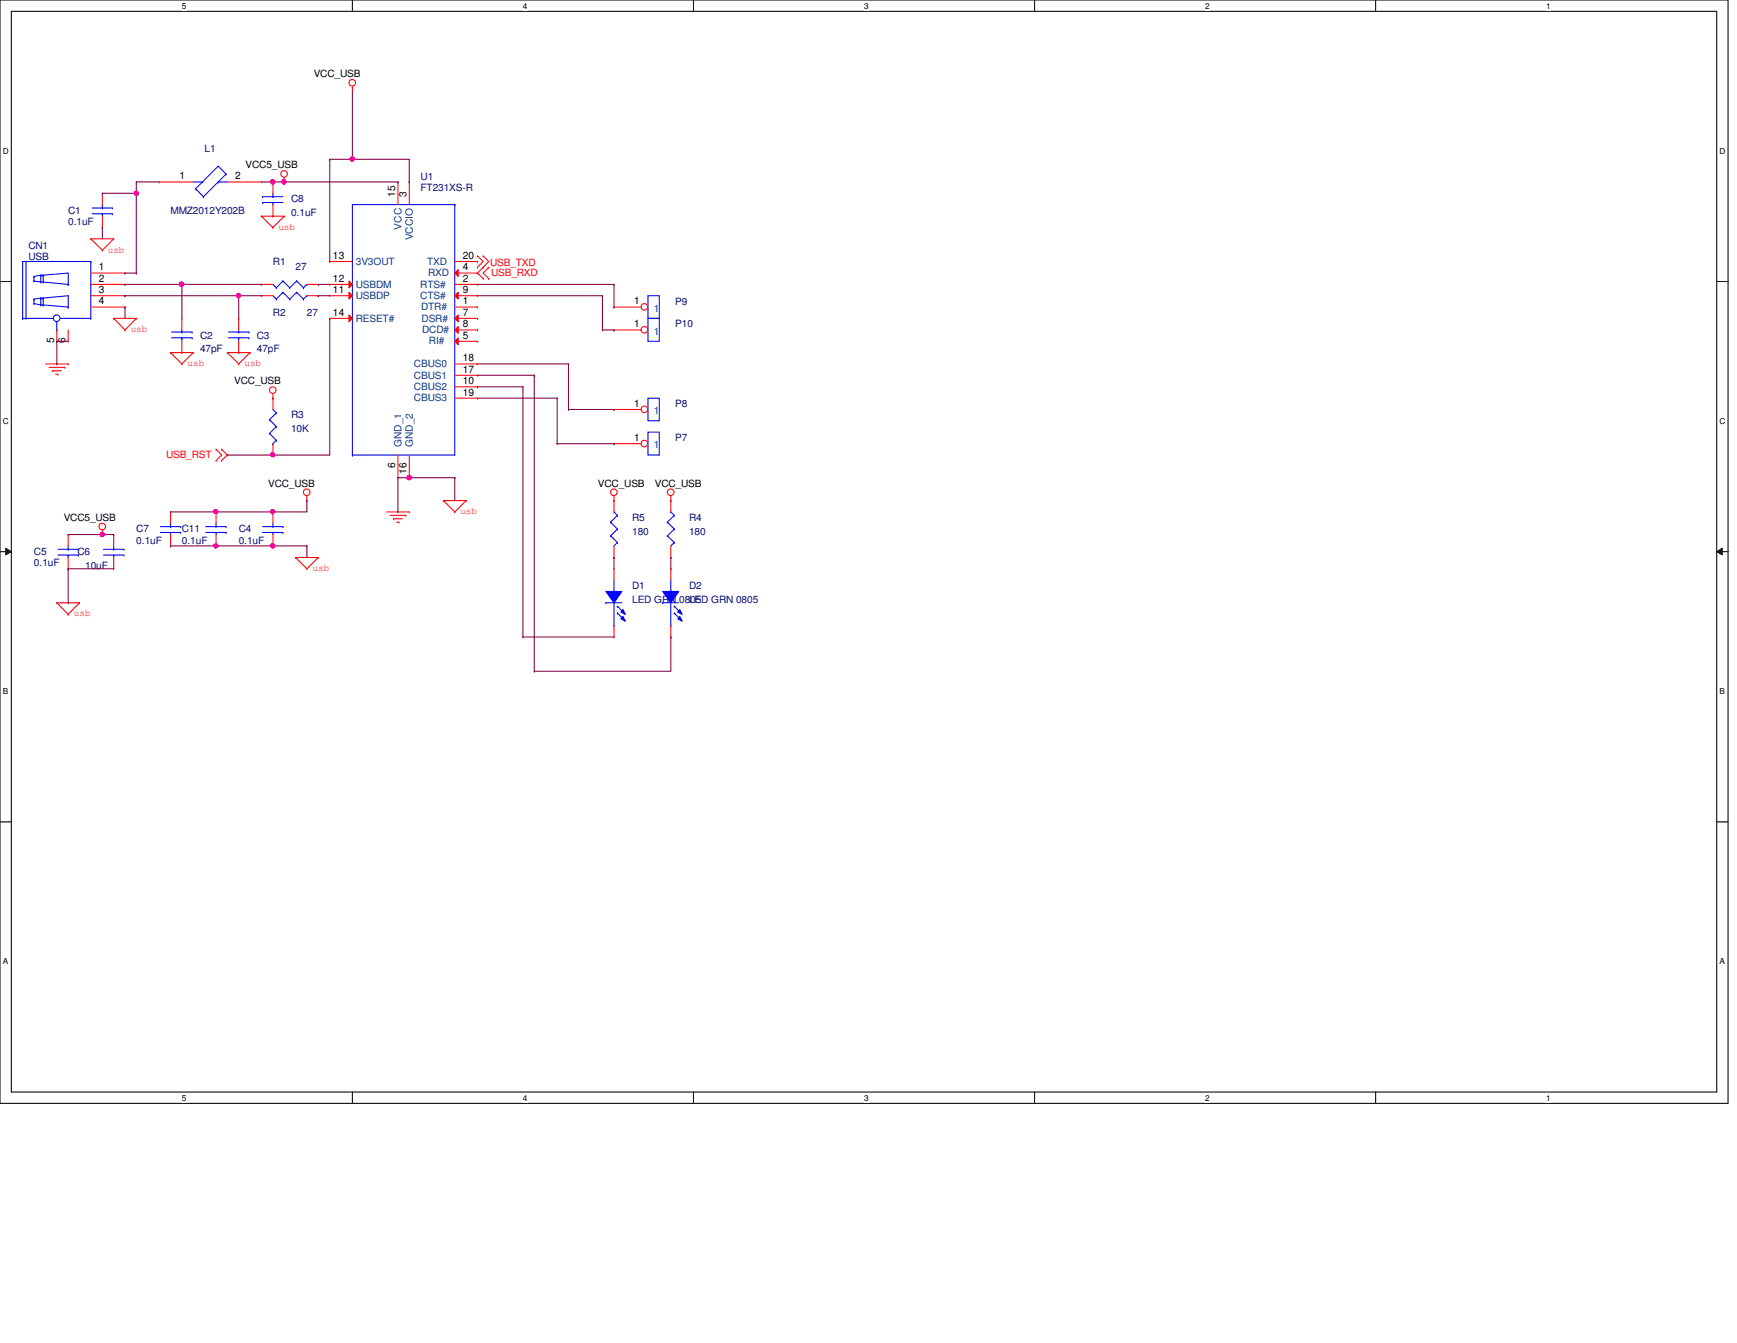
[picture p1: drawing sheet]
<svg xmlns="http://www.w3.org/2000/svg" width="279mm" height="216mm" viewBox="0 0 279 216" stroke-linecap="round" stroke-linejoin="round" font-family="sans-serif">
<path d="M0 0h278v177.4h-278zM1.8 1.8h274.3v173.8h-274.3z" fill="none" stroke="#000" stroke-width=".17"/>
<g fill="#fff">
<path d="M29.3 .2h.7v1.5h-.7z"/>
<path d="M29.3 175.8h.7v1.4h-.7z"/>
</g>
<path d="M56.7 0v1.8M56.7 175.6v1.8" fill="none" stroke="#000" stroke-width=".17"/>
<g fill="#fff">
<path d="M84.1 .2h.7v1.5h-.7z"/>
<path d="M84.1 175.8h.7v1.4h-.7z"/>
</g>
<path d="M111.5 0v1.8M111.5 175.6v1.8" fill="none" stroke="#000" stroke-width=".17"/>
<g fill="#fff">
<path d="M139 .2h.7v1.5h-.7z"/>
<path d="M139 175.8h.7v1.4h-.7z"/>
</g>
<path d="M166.4 0v1.8M166.4 175.6v1.8" fill="none" stroke="#000" stroke-width=".17"/>
<g fill="#fff">
<path d="M193.8 .2h.8v1.5h-.8z"/>
<path d="M193.8 175.8h.8v1.4h-.8z"/>
</g>
<path d="M221.3 0v1.8M221.3 175.6v1.8" fill="none" stroke="#000" stroke-width=".17"/>
<g fill="#fff">
<path d="M248.7 .2h.7v1.5h-.7z"/>
<path d="M248.7 175.8h.7v1.4h-.7z"/>
<path d="M.5 23.5h.9v1.5h-.9z"/>
<path d="M276.6 23.5h.9v1.5h-.9z"/>
<path d="M.5 67h.9v1.5h-.9z"/>
<path d="M276.6 67h.9v1.5h-.9z"/>
</g>
<path d="M0 45.3h1.8M276.1 45.3h1.9" fill="none" stroke="#000" stroke-width=".17"/>
<g fill="#fff">
<path d="M.5 110.4h.8v1.5h-.8z"/>
<path d="M276.6 110.4h.9v1.5h-.9z"/>
</g>
<path d="M0 88.7h1.8M276.1 88.7h1.9" fill="none" stroke="#000" stroke-width=".17"/>
<path d="M.9 88.1l.9 .6-.9 .5zM276.1 88.7l.9-.6v1.1z" fill="#000"/>
<path d="M.9 88.1l.9 .6-.9 .5zM276.1 88.7l.9-.6v1.1z" fill="none" stroke="#000" stroke-width=".16"/>
<g fill="#fff">
<path d="M.5 153.8h.8v1.5h-.8z"/>
<path d="M276.6 153.8h.9v1.5h-.9z"/>
</g>
<path d="M0 132.1h1.8M276.1 132.1h1.9" fill="none" stroke="#000" stroke-width=".17"/>
<g fill="none" stroke="#f00" stroke-width=".17">
<path d="M56.7 14.6h.1M56.7 13.9v.7M14.6 38.4h.1M14.6 38.4h3.7M14.6 38.4l1.9 1.8M18.3 38.4h.1M18.3 38.4l-1.8 1.8M42 34.8h.1M42 34.8h3.7M42 34.8l1.9 1.8M43.9 36.6h.1M45.7 29.3h.1"/>
<path d="M45.7 34.8h.1M45.7 28.5v.8M45.7 34.8l-1.8 1.8M7.3 58.5h3.7M7.9 59.1h2.5M8.4 59.6h.1M8.4 59.6h1.5M9.1 54.9h.1M9.1 53v1.9M10.4 59.1h.1M11 58.5h.1M11 54.9h.1"/>
<path d="M11 53v1.9M14.6 43.9h5.5M14.6 45.7h5.5M14.6 47.5h5.5M14.6 49.4h5.5M16.5 40.2h.1M18.3 51.2h.1M18.3 51.2h3.6M18.3 51.2l1.8 1.8M20.1 53h.1M20.1 43.9h.1M20.1 45.7h.1"/>
<path d="M20.1 47.5h.1M20.1 49.4h.1M21.9 51.2h.1M21.9 51.2l-1.8 1.8M27.4 56.7h.1M27.4 56.7h3.7M27.4 56.7l1.9 1.8M29.3 58.5h.1M31.1 56.7h.1M31.1 56.7l-1.8 1.8M36.6 56.7h.1M36.6 56.7h3.6"/>
<path d="M36.6 56.7l1.8 1.8M38.4 58.5h.1M40.2 56.7h.1M40.2 56.7l-1.8 1.8M76.8 41.1h.1M76.8 43h.1M76.8 41.1l.9 .9-.9 1M77.7 43h.1M77.7 44.8h.1M77.7 41.1h.1M77.7 43l-.9 .9 .9 .9M77.7 41.1l.9 .9-.9 1"/>
<path d="M78.6 44.8h.1M78.6 43h.1M78.6 43l-.9 .9 .9 .9M8.9 60.2h.4M9.3 60.2h.1M34.8 74h.1M34.8 72.2h.1M34.8 72.2l.8 1-.8 .8M35.6 72.2h.1M35.6 74h.1M35.6 72.2l1 1-1 .8M43.9 64h.1"/>
<path d="M43.9 73.2h.1M43.9 63.3v2.5M43.9 71.3v1.9M49.4 79.7v.8M98.8 79.7v.8M107.9 79.7v.8M9.1 96.9h.1M9.1 96.9h3.7M9.1 96.9l1.9 1.9M11 98.8h.1M11 91.4h.1M11 85.9h.1"/>
<path d="M11 85.9v1.9M11 89.6v1.8M12.8 96.9h.1M12.8 96.9l-1.8 1.9M16.5 85.9h.1M16.5 85.2v.7M47.5 89.6h.1M47.5 89.6h3.7M47.5 89.6l1.9 1.8M49.4 91.4h.1M49.4 80.5h.1M51.2 89.6h.1"/>
<path d="M51.2 89.6l-1.8 1.8M62.2 82.3h3.6M62.7 82.8h2.6M63.3 83.4h.1M63.3 83.4h1.4M63.8 83.9h.4M64.2 83.9h.1M65.3 82.8h.1M65.8 82.3h.1M71.3 80.5h.1M71.3 80.5h3.7M71.3 80.5l1.9 1.8"/>
<path d="M73.2 82.3h.1M75 80.5h.1M75 80.5l-1.8 1.8M98.8 80.5h.1M107.9 80.5h.1"/>
<circle cx="56.7" cy="13.3" r=".54"/>
<circle cx="45.7" cy="28" r=".54"/>
<circle cx="43.9" cy="62.7" r=".54"/>
<circle cx="49.3" cy="79.1" r=".54"/>
<circle cx="98.7" cy="79.1" r=".54"/>
<circle cx="107.9" cy="79.1" r=".54"/>
<circle cx="16.4" cy="84.6" r=".54"/>
</g>
<g fill="none" stroke="#00f" stroke-width=".17">
<path d="M3.6 51.2h.1M3.6 42h.1M3.6 42v9.2M3.6 42h11M3.6 51.2h5M4.2 51.2h.1M4.2 42v9.2M5.5 48.8h.1M5.5 48.1h.1M5.5 45.2h.1M5.5 44.4h.1M5.5 48.8l1.1 .2"/>
<path d="M5.5 44.4v.8M5.5 48.1v.7M5.5 45.2l1.1 .1M6.6 45.3h.1M6.6 44.2h.1M6.6 47.9h.1M6.6 49h.1M6.6 45.3h.3M6.6 44.2v1.1M6.6 47.9v1.1M6.6 44.2h.3M6.6 47.9h.3"/>
<path d="M6.6 49h.3M6.6 47.9l-1.1 .2M6.6 44.2l-1.1 .2M6.9 44.2h.1M6.9 45.3h.1M6.9 47.9h.1M6.9 49h.1M6.9 44.2l4.1-.3v1.8M6.9 47.9l4.1-.4v1.9M6.9 44.2v1.1M6.9 47.9v1.1M6.9 45.3l4.1 .4"/>
<path d="M6.9 49l4.1 .4M9.1 53h.1M9.1 51.7v1.3M9.7 51.2h4.9M11 45.7h.1M11 49.4h.1M14.6 42h.1M14.6 51.2h.1M14.6 42v9.2M43.3 67.5h.1M43.3 69.7h.1M43.3 67.5l1.1 1.1"/>
<path d="M43.3 69.7l1.1 1.1M43.9 71.3h.1M43.9 65.8l.5 .6M44.4 66.4h.1M44.4 68.6h.1M44.4 70.8h.1M44.4 66.4l-1.1 1.1M44.4 68.6l-1.1 1.1M44.4 70.8l-.5 .5M104.2 69.5h1.8v3.7h-1.8zM9.3 88.3h3.3M9.3 89.2h3.3"/>
<path d="M11 89.2h.1M11 88.3h.1M11 87.8v.5M11 89.2v.4M12.6 88.3h.1M12.6 89.2h.1"/>
<circle cx="9.1" cy="51.2" r=".54"/>
</g>
<circle cx="103.6" cy="71.3" r=".54" fill="#fff"/>
<g fill="none" stroke="#f00" stroke-width=".17">
<path d="M98.8 71.3h.1M98.8 71.3h4.3M34.8 87.8h.1M34.8 82.3h.1M34.8 82.3v1.8M34.8 85.9v1.9"/>
<circle cx="103.6" cy="71.3" r=".54"/>
</g>
<path d="M104.2 64h1.8v3.6h-1.8zM33.1 84.7h3.3M33.1 85.6h3.3M34.8 85.6h.1M34.8 84.7h.1M34.8 84.1v.6M34.8 85.6v.3M36.4 84.7h.1M36.4 85.6h.1" fill="none" stroke="#00f" stroke-width=".17"/>
<circle cx="103.6" cy="65.8" r=".54" fill="#fff"/>
<g fill="none" stroke="#f00" stroke-width=".17">
<path d="M98.8 65.8h.1M98.8 65.8h4.3M27.4 87.8h.1M27.4 82.3h.1M27.4 82.3v1.8M27.4 85.9v1.9M107.9 89.6h.1M107.9 80.5h.1M107.9 80.5v1.8M107.9 87.8v1.8"/>
<circle cx="103.6" cy="65.8" r=".54"/>
</g>
<g fill="none" stroke="#00f" stroke-width=".17">
<path d="M104.2 51.2h1.8v3.7h-1.8zM25.8 84.7h3.3M25.8 85.6h3.3M27.4 85.6h.1M27.4 84.7h.1M27.4 84.1v.6M27.4 85.6v.3M29.1 84.7h.1M29.1 85.6h.1M107.4 86.1h.1M107.4 83.9h.1M107.4 86.1l1.1 1.1"/>
<path d="M107.4 83.9l1.1 1.1M107.9 82.3h.1M107.9 82.3l.6 .5M108.5 87.2h.1M108.5 85h.1M108.5 82.8h.1M108.5 87.2l-.6 .6M108.5 85l-1.1 1.1M108.5 82.8l-1.1 1.1"/>
</g>
<circle cx="103.6" cy="53" r=".54" fill="#fff"/>
<g fill="none" stroke="#f00" stroke-width=".17">
<path d="M98.8 53h.1M98.8 53h4.3"/>
<circle cx="103.6" cy="53" r=".54"/>
</g>
<path d="M104.2 47.5h1.8v3.7h-1.8z" fill="none" stroke="#00f" stroke-width=".17"/>
<circle cx="103.6" cy="49.3" r=".54" fill="#fff"/>
<g fill="none" stroke="#f00" stroke-width=".17">
<path d="M25.6 29.3h.1M25.6 29.3h5.5M36.6 29.3h5.4M42 29.3h.1M42 45.7h.1M42 45.7h1.9M49.4 45.7h1.8M51.2 45.7h.1M98.8 49.4h.1M98.8 49.4h4.3"/>
<circle cx="103.6" cy="49.3" r=".54"/>
</g>
<g fill="none" stroke="#00f" stroke-width=".17">
<path d="M31.1 29.3h1.5M31.5 30.4h.1M31.5 30.4l1.2 1.2M32.6 29.3h.1M32.7 31.6h.1M35.1 29.3h.1M35.1 29.3h1.5M36.4 28h.1M36.4 28l-1.3-1.3-3.6 3.7M36.4 28l-3.7 3.6M43.9 45.7l.5 .6M44.4 46.3h.1"/>
<path d="M45.5 45.2h.1M45.5 45.2l-1.1 1.1M45.5 45.2l1.1 1.1M46.6 46.3h.1M47.7 45.2h.1M47.7 45.2l-1.1 1.1M47.7 45.2l1.1 1.1M48.8 46.3h.1M49.4 45.7h.1M49.4 45.7l-.6 .6M97.5 96.9h.1M97.5 96.9h2.5"/>
<path d="M98.8 95.1h.1M98.8 93.3v1.8M98.8 96.9v3.7M98.8 100.6h.1"/>
</g>
<path d="M97.5 95.1h2.5l-1.2 1.8z" fill-rule="evenodd" fill="#00f"/>
<path d="M97.5 95.1h2.5l-1.2 1.8z" fill="none" stroke="#00f" stroke-width=".17"/>
<path d="M100.2 99.1l.4 .8-.7-.4z" fill-rule="evenodd" fill="#00f"/>
<path d="M100.2 99.1l.4 .8-.7-.4z" fill="none" stroke="#00f" stroke-width=".17"/>
<path d="M100.2 98l.4 .8-.7-.4z" fill-rule="evenodd" fill="#00f"/>
<path d="M99.3 97.5h.1M99.3 98.6h.1M99.3 97.5l1.1 1.1M99.3 98.6l1.1 1.1M100.2 98l.4 .8-.7-.4zM106.6 96.9h.1M106.6 96.9h2.6M107.9 95.1h.1M107.9 93.3v1.8M107.9 96.9v3.7M107.9 100.6h.1" fill="none" stroke="#00f" stroke-width=".17"/>
<path d="M98.8 91.4h.1M98.8 91.4v1.9M98.8 102.4h.1M98.8 100.6v1.8" fill="none" stroke="#f00" stroke-width=".17"/>
<path d="M106.6 95.1h2.6l-1.3 1.8z" fill-rule="evenodd" fill="#00f"/>
<path d="M106.6 95.1h2.6l-1.3 1.8z" fill="none" stroke="#00f" stroke-width=".17"/>
<path d="M109.3 99.1l.4 .8-.7-.4z" fill-rule="evenodd" fill="#00f"/>
<path d="M109.3 99.1l.4 .8-.7-.4z" fill="none" stroke="#00f" stroke-width=".17"/>
<path d="M109.3 98l.4 .8-.7-.4z" fill-rule="evenodd" fill="#00f"/>
<g fill="none" stroke="#00f" stroke-width=".17">
<path d="M73.2 32.9h.1M73.2 32.9h-16.5v40.3M73.2 32.9v40.3h-16.5M27.6 54.3h3.3M27.6 53.4h3.3M29.3 53.4h.1M29.3 54.3h.1M29.3 53v.4M29.3 54.3v.6M30.9 54.3h.1M30.9 53.4h.1M56.7 73.2h.1"/>
<path d="M108.5 97.5h.1M108.5 98.6h.1M108.5 97.5l1 1.1M108.5 98.6l1 1.1M109.3 98l.4 .8-.7-.4z"/>
</g>
<g fill="none" stroke="#f00" stroke-width=".17">
<path d="M65.8 29.3h.1M65.8 29.3v3.6M29.3 51.2h.1M29.3 56.7h.1M29.3 51.2v1.8M29.3 54.9v1.8M73.2 49.4h3.6M73.2 45.7h3.6M76.8 49.4h.1M76.8 45.7h.1M107.9 91.4h.1M107.9 91.4v1.9"/>
<path d="M107.9 102.4h.1M107.9 100.6v1.8"/>
</g>
<path d="M73.2 43.9l.5-.6v1.1z" fill="#f00"/>
<path d="M73.2 43.9l.5-.6v1.1zM73.2 43.9h3.6M76.8 43.9h.1" fill="none" stroke="#f00" stroke-width=".17"/>
<path d="M73.2 54.9l.5-.6v1.1z" fill="#f00"/>
<path d="M73.2 54.9l.5-.6v1.1zM73.2 54.9h3.6M76.8 54.9h.1M64 76.8h.1M64 73.2v3.6" fill="none" stroke="#f00" stroke-width=".17"/>
<path d="M73.2 51.2l.5-.6v1.1z" fill="#f00"/>
<path d="M73.2 51.2l.5-.6v1.1zM73.2 51.2h3.6M76.8 51.2h.1" fill="none" stroke="#f00" stroke-width=".17"/>
<path d="M73.2 53l.5-.5v1.1z" fill="#f00"/>
<path d="M73.2 53l.5-.5v1.1zM73.2 53h3.6M76.8 53h.1" fill="none" stroke="#f00" stroke-width=".17"/>
<path d="M73.2 47.5l.5-.5v1.1z" fill="#f00"/>
<path d="M73.2 47.5l.5-.5v1.1zM73.2 47.5h3.6M76.8 47.5h.1M73.2 62.2h3.6M76.8 62.2h.1" fill="none" stroke="#f00" stroke-width=".17"/>
<path d="M56.1 47l.6 .5-.6 .6z" fill="#f00"/>
<path d="M53 47.5h.1M53 47.5h3.7M56.1 47l.6 .5-.6 .6z" fill="none" stroke="#f00" stroke-width=".17"/>
<path d="M56.1 45.2l.6 .5-.6 .6z" fill="#f00"/>
<path d="M53 45.7h.1M53 42h.1M53 45.7h3.7M53 42h3.7M56.1 45.2l.6 .5-.6 .6z" fill="none" stroke="#f00" stroke-width=".17"/>
<path d="M56.1 50.6l.6 .6-.6 .5z" fill="#f00"/>
<g fill="none" stroke="#f00" stroke-width=".17">
<path d="M16.5 36.6h.1M16.5 31.1h.1M16.5 31.1v1.8M16.5 34.8v1.8M43.9 34.8h.1M43.9 29.3h.1M43.9 29.3v1.8M43.9 32.9v1.9M64 29.3h.1M64 29.3v3.6M38.4 51.2h.1M38.4 56.7h.1"/>
<path d="M38.4 51.2v1.8M38.4 54.9v1.8M42 47.5h.1M42 47.5h1.9M49.4 47.5h1.8M51.2 47.5h.1M53 51.2h.1M53 51.2h3.7M56.1 50.6l.6 .6-.6 .5zM73.2 58.5h3.6M73.2 42h3.6M76.8 58.5h.1"/>
<path d="M76.8 42h.1M65.8 76.8h.1M65.8 73.2v3.6M73.2 60.3h3.6M73.2 64h3.6M76.8 60.3h.1M76.8 64h.1M18.3 91.4h.1M18.3 85.9h.1M18.3 85.9v1.9M18.3 89.6v1.8M43.9 87.8h.1"/>
<path d="M43.9 82.3h.1M43.9 82.3v1.8M43.9 85.9v1.9M98.8 89.6h.1M98.8 80.5h.1M98.8 80.5v1.8M98.8 87.8v1.8"/>
</g>
<g fill="none" stroke="#00f" stroke-width=".17">
<path d="M14.8 33.4h3.3M14.8 34.4h3.3M16.5 34.4h.1M16.5 33.4h.1M16.5 32.9v.5M16.5 34.4v.4M18.1 33.4h.1M18.1 34.4h.1M42.2 31.6h.1M42.2 32.6h.1M42.2 31.6h3.3M42.2 32.6h3.3"/>
<path d="M43.9 32.6h.1M43.9 31.6h.1M43.9 31.1v.5M43.9 32.6v.3M36.7 54.3h3.3M36.7 53.4h3.3M38.4 53.4h.1M38.4 54.3h.1M38.4 53v.4M38.4 54.3v.6M40 54.3h.1M40 53.4h.1"/>
<path d="M43.9 47.5l.5 .6M44.4 48.1h.1M45.5 47h.1M45.5 47l-1.1 1.1M45.5 47l1.1 1.1M46.6 48.1h.1M47.7 47h.1M47.7 47l-1.1 1.1M47.7 47l1.1 1.1M48.8 48.1h.1M49.4 47.5h.1M49.4 47.5l-.6 .6"/>
<path d="M16.6 88.3h3.3M16.6 89.2h3.3M18.3 89.2h.1M18.3 88.3h.1M18.3 87.8v.5M18.3 89.2v.4M19.9 88.3h.1M19.9 89.2h.1M42.2 84.7h3.3M42.2 85.6h3.3M43.9 85.6h.1M43.9 84.7h.1"/>
<path d="M43.9 84.1v.6M43.9 85.6v.3M45.5 84.7h.1M45.5 85.6h.1M98.2 86.1h.1M98.2 83.9h.1M98.2 86.1l1.1 1.1M98.2 83.9l1.1 1.1M98.8 82.3h.1M98.8 82.3l.5 .5M99.3 87.2h.1M99.3 85h.1"/>
<path d="M99.3 82.8h.1M99.3 87.2l-.5 .6M99.3 85l-1.1 1.1M99.3 82.8l-1.1 1.1"/>
</g>
<g fill="none" stroke="#800040" stroke-width=".17">
<path d="M21.9 31.1h.1M21.9 29.3h.1M21.9 29.3v1.8M21.9 29.3h3.7M9.1 54.9h.1M9.1 54.9h1.9M20.1 49.4h.1M20.1 43.9h.1M20.1 49.4v1.8M20.1 43.9h1.8M29.3 45.7h.1M29.3 45.7v5.5"/>
<path d="M98.8 89.6h.1M98.8 89.6v1.8M107.9 89.6h.1M107.9 89.6v1.8"/>
</g>
<circle cx="29.2" cy="45.7" r=".36" fill="#f0f"/>
<circle cx="29.2" cy="45.7" r=".36" fill="none" stroke="#f0f" stroke-width=".17"/>
<g fill="none" stroke="#800040" stroke-width=".17">
<path d="M56.7 14.6v11M16.5 36.6h.1M16.5 36.6v1.8M56.7 25.6h.1M9.1 58.5h.1M9.1 54.9v3.6M38.4 47.5h.1M38.4 47.5v3.7M11 85.9h5.5M16.5 85.9h.1M84.1 102.4h.1M84.1 102.4h14.7"/>
<path d="M85.9 107.9h.1M107.9 102.4h.1M107.9 102.4v5.5h-22"/>
</g>
<circle cx="56.7" cy="25.6" r=".36" fill="#f0f"/>
<circle cx="56.7" cy="25.6" r=".36" fill="none" stroke="#f0f" stroke-width=".17"/>
<path d="M64 76.8h1.8M65.8 76.8h.1M73.2 76.8h.1M73.2 76.8v3.7M27.4 82.3h.1M27.4 87.8h.1M27.4 82.3h7.4M27.4 87.8h16.5M34.8 87.8h.1M43.9 82.3h.1M49.4 80.5h.1M49.4 80.5v1.8h-5.5" fill="none" stroke="#800040" stroke-width=".17"/>
<circle cx="43.9" cy="87.8" r=".34" fill="#f0f"/>
<circle cx="43.9" cy="87.8" r=".34" fill="none" stroke="#f0f" stroke-width=".17"/>
<circle cx="34.7" cy="87.8" r=".34" fill="#f0f"/>
<circle cx="34.7" cy="87.8" r=".34" fill="none" stroke="#f0f" stroke-width=".17"/>
<path d="M20.1 45.7h.1M20.1 47.5h.1M20.1 45.7h9.2M20.1 47.5h18.3M43.9 87.8h.1M43.9 87.8h5.5M49.4 87.8h.1M49.4 87.8v1.8" fill="none" stroke="#800040" stroke-width=".17"/>
<circle cx="38.4" cy="47.5" r=".37" fill="#f0f"/>
<circle cx="38.4" cy="47.5" r=".37" fill="none" stroke="#f0f" stroke-width=".17"/>
<path d="M16.5 31.1h.1M16.5 31.1h5.4" fill="none" stroke="#800040" stroke-width=".17"/>
<circle cx="21.9" cy="31.1" r=".34" fill="#f0f"/>
<circle cx="21.9" cy="31.1" r=".34" fill="none" stroke="#f0f" stroke-width=".17"/>
<path d="M34.8 82.3h.1M34.8 82.3h9.1" fill="none" stroke="#800040" stroke-width=".17"/>
<circle cx="43.9" cy="82.2" r=".34" fill="#f0f"/>
<circle cx="43.9" cy="82.2" r=".34" fill="none" stroke="#f0f" stroke-width=".17"/>
<circle cx="34.7" cy="82.2" r=".34" fill="#f0f"/>
<circle cx="34.7" cy="82.2" r=".34" fill="none" stroke="#f0f" stroke-width=".17"/>
<path d="M29.3 45.7h.1M29.3 45.7h12.7M38.4 47.5h.1M38.4 47.5h3.6M51.2 45.7h.1M51.2 47.5h.1M51.2 45.7h1.8M51.2 47.5h1.8M36.6 73.2h.1M36.6 73.2h7.3" fill="none" stroke="#800040" stroke-width=".17"/>
<circle cx="43.9" cy="73.1" r=".34" fill="#f0f"/>
<circle cx="43.9" cy="73.1" r=".34" fill="none" stroke="#f0f" stroke-width=".17"/>
<g fill="none" stroke="#800040" stroke-width=".17">
<path d="M21.9 31.1v12.8M42 29.3h1.9M43.9 29.3h.1M45.7 29.3h18.3M53 25.6h.1M53 25.6v16.4M53 25.6h12.8v3.7M56.7 25.6h.1M64 29.3h.1M65.8 29.3h.1M21.9 43.9h.1M53 51.2h.1"/>
<path d="M53 51.2v22M65.8 76.8h7.4M73.2 76.8h.1M76.8 62.2h.1M76.8 62.2h7.3M76.8 60.3h9.1M84.1 62.2h.1M84.1 62.2v40.2M85.9 60.3h.1M85.9 60.3v47.6"/>
</g>
<circle cx="65.8" cy="76.8" r=".36" fill="#f0f"/>
<circle cx="65.8" cy="76.8" r=".36" fill="none" stroke="#f0f" stroke-width=".17"/>
<path d="M43.9 29.3h1.8M45.7 29.3h.1" fill="none" stroke="#800040" stroke-width=".17"/>
<circle cx="43.8" cy="29.2" r=".35" fill="#f0f"/>
<circle cx="43.8" cy="29.2" r=".35" fill="none" stroke="#f0f" stroke-width=".17"/>
<circle cx="45.7" cy="29.2" r=".35" fill="#f0f"/>
<circle cx="45.7" cy="29.2" r=".35" fill="none" stroke="#f0f" stroke-width=".17"/>
<path d="M11 96.9h.1M11 91.4h.1M11 91.4v5.5M11 91.4h7.3M16.5 85.9h1.8M18.3 85.9h.1" fill="none" stroke="#800040" stroke-width=".17"/>
<circle cx="16.4" cy="85.9" r=".34" fill="#f0f"/>
<circle cx="16.4" cy="85.9" r=".34" fill="none" stroke="#f0f" stroke-width=".17"/>
<g fill="none" stroke="#800040" stroke-width=".17">
<path d="M76.8 45.7h22M76.8 47.5h20.1M76.8 58.5h14.6M91.4 58.5h.1M91.4 58.5v7.3M96.9 47.5h.1M96.9 53h.1M96.9 47.5v5.5M96.9 53h1.9M98.8 45.7h.1M98.8 49.4h.1M98.8 53h.1"/>
<path d="M98.8 45.7v3.7M43.9 73.2h.1M43.9 73.2h9.1M64 76.8v5.5M76.8 64h12.8M89.6 64h.1M89.6 71.3h.1M89.6 64v7.3M89.6 71.3h9.2M91.4 65.8h.1M91.4 65.8h7.4M98.8 65.8h.1"/>
<path d="M98.8 71.3h.1M64 82.3h.1"/>
</g>
<circle cx="29.2" cy="45.7" r=".36" fill="#f0f"/>
<circle cx="29.2" cy="45.7" r=".36" fill="none" stroke="#f0f" stroke-width=".17"/>
<circle cx="56.7" cy="25.6" r=".36" fill="#f0f"/>
<circle cx="56.7" cy="25.6" r=".36" fill="none" stroke="#f0f" stroke-width=".17"/>
<circle cx="43.9" cy="87.8" r=".34" fill="#f0f"/>
<circle cx="43.9" cy="87.8" r=".34" fill="none" stroke="#f0f" stroke-width=".17"/>
<circle cx="34.7" cy="87.8" r=".34" fill="#f0f"/>
<circle cx="34.7" cy="87.8" r=".34" fill="none" stroke="#f0f" stroke-width=".17"/>
<circle cx="38.4" cy="47.5" r=".37" fill="#f0f"/>
<circle cx="38.4" cy="47.5" r=".37" fill="none" stroke="#f0f" stroke-width=".17"/>
<circle cx="21.9" cy="31.1" r=".34" fill="#f0f"/>
<circle cx="21.9" cy="31.1" r=".34" fill="none" stroke="#f0f" stroke-width=".17"/>
<circle cx="43.9" cy="82.2" r=".34" fill="#f0f"/>
<circle cx="43.9" cy="82.2" r=".34" fill="none" stroke="#f0f" stroke-width=".17"/>
<circle cx="34.7" cy="82.2" r=".34" fill="#f0f"/>
<circle cx="34.7" cy="82.2" r=".34" fill="none" stroke="#f0f" stroke-width=".17"/>
<circle cx="43.9" cy="73.1" r=".34" fill="#f0f"/>
<circle cx="43.9" cy="73.1" r=".34" fill="none" stroke="#f0f" stroke-width=".17"/>
<circle cx="65.8" cy="76.8" r=".36" fill="#f0f"/>
<circle cx="65.8" cy="76.8" r=".36" fill="none" stroke="#f0f" stroke-width=".17"/>
<circle cx="43.8" cy="29.2" r=".35" fill="#f0f"/>
<circle cx="43.8" cy="29.2" r=".35" fill="none" stroke="#f0f" stroke-width=".17"/>
<circle cx="45.7" cy="29.2" r=".35" fill="#f0f"/>
<circle cx="45.7" cy="29.2" r=".35" fill="none" stroke="#f0f" stroke-width=".17"/>
<circle cx="16.4" cy="85.9" r=".34" fill="#f0f"/>
<circle cx="16.4" cy="85.9" r=".34" fill="none" stroke="#f0f" stroke-width=".17"/>
<g font-size="1.7">
<text x="28.9" y="28.8">1</text>
<text x="37.8" y="28.8">2</text>
<text x="63.6" y="31.6" transform="rotate(-90 63.6 31.6)">15</text>
<text x="65.4" y="31.6" transform="rotate(-90 65.4 31.6)">3</text>
<text x="53.6" y="41.6">13</text>
<text x="74.4" y="41.6">20</text>
<text x="15.9" y="43.5">1</text>
<text x="15.9" y="45.3">2</text>
<text x="15.9" y="47.1">3</text>
<text x="53.6" y="47.1">11</text>
<text x="53.6" y="45.3">12</text>
<text x="74.4" y="45.3">2</text>
<text x="74.4" y="43.5">4</text>
<text x="74.4" y="47.1">9</text>
<text x="15.9" y="48.9">4</text>
<text x="53.6" y="50.8">14</text>
<text x="74.4" y="48.9">1</text>
<text x="74.4" y="50.8">7</text>
<text x="74.4" y="52.6">8</text>
<text x="102" y="52.6">1</text>
<text x="102" y="48.9">1</text>
<text x="8.7" y="55.2" transform="rotate(-90 8.7 55.2)">5</text>
<text x="10.5" y="55.2" transform="rotate(-90 10.5 55.2)">6</text>
<text x="74.4" y="54.4">5</text>
<text x="74.4" y="59.9">17</text>
<text x="74.4" y="58.1">18</text>
<text x="74.4" y="61.8">10</text>
<text x="74.4" y="63.6">19</text>
<text x="102" y="65.4">1</text>
<text x="102" y="70.9">1</text>
<text x="63.6" y="75.3" transform="rotate(-90 63.6 75.3)">6</text>
<text x="65.4" y="76.2" transform="rotate(-90 65.4 76.2)">16</text>
</g>
<g font-size="1.7" fill="#004080">
<text x="105.2" y="53.8">1</text>
<text x="105.2" y="50.1">1</text>
<text x="105.2" y="66.6">1</text>
<text x="105.2" y="72.1">1</text>
</g>
<g font-size="1.6">
<text x="50.5" y="12.4">VCC_USB</text>
<text x="39.5" y="27.1">VCC5_USB</text>
<text x="37.7" y="61.8">VCC_USB</text>
<text x="10.2" y="83.7">VCC5_USB</text>
<text x="43.1" y="78.2">VCC_USB</text>
<text x="96.2" y="78.2">VCC_USB</text>
<text x="105.3" y="78.2">VCC_USB</text>
</g>
<g font-size="1.6" fill="#000080">
<text x="32.9" y="24.5">L1</text>
<text x="67.6" y="28.9">U1</text>
<text x="11" y="34.3">C1</text>
<text x="27.4" y="34.3">MMZ2012Y202B</text>
<text x="46.8" y="32.5">C8</text>
<text x="46.8" y="34.7">0.1uF</text>
<text x="67.6" y="30.7">FT231XS-R</text>
<text x="4.6" y="40">CN1</text>
<text x="4.6" y="41.9">USB</text>
<text x="11" y="36.2">0.1uF</text>
<text x="43.9" y="42.6">R1</text>
<text x="47.5" y="43.5">27</text>
<text x="43.9" y="50.8">R2</text>
<text x="49.4" y="50.8">27</text>
<text x="108.6" y="52.6">P10</text>
<text x="108.6" y="49">P9</text>
<text x="32.2" y="54.5">C2</text>
<text x="32.2" y="56.6">47pF</text>
<text x="41.3" y="54.5">C3</text>
<text x="41.3" y="56.6">47pF</text>
<text x="108.6" y="65.4">P8</text>
<text x="46.8" y="67.3">R3</text>
<text x="46.8" y="69.5">10K</text>
<text x="108.6" y="70.9">P7</text>
<text x="101.7" y="83.7">R5</text>
<text x="110.8" y="83.7">R4</text>
<text x="5.5" y="89.2">C5</text>
<text x="12.4" y="89.2">C6</text>
<text x="21.9" y="85.6">C7</text>
<text x="21.9" y="87.4">0.1uF</text>
<text x="29.3" y="85.6">C11</text>
<text x="29.3" y="87.4">0.1uF</text>
<text x="38.4" y="85.6">C4</text>
<text x="38.4" y="87.4">0.1uF</text>
<text x="101.7" y="85.9">180</text>
<text x="110.8" y="85.9">180</text>
<text x="5.5" y="91.1">0.1uF</text>
<text x="13.7" y="91.4">10uF</text>
<text x="101.7" y="94.7">D1</text>
<text x="110.8" y="94.7">D2</text>
<text x="101.7" y="96.9">LED GRN 0805</text>
<text x="110.8" y="96.9">LED GRN 0805</text>
</g>
<g font-size="1.6" fill="#f00">
<text x="17.4" y="40.6">usb</text>
<text x="44.8" y="36.9">usb</text>
<text x="78.8" y="42.8">USB_TXD</text>
<text x="79" y="44.4">USB_RXD</text>
<text x="21" y="53.4">usb</text>
<text x="30.2" y="58.9">usb</text>
<text x="39.3" y="58.9">usb</text>
<text x="26.7" y="73.7">USB_RST</text>
<text x="74" y="82.6">usb</text>
<text x="50.3" y="91.8">usb</text>
<text x="11.9" y="99.1">usb</text>
</g>
<g font-size="1.6" fill="#004080">
<text x="64.6" y="36.9" transform="rotate(-90 64.6 36.9)">VCC</text>
<text x="66.4" y="38.7" transform="rotate(-90 66.4 38.7)">VCCIO</text>
<text x="57.2" y="46.2">USBDM</text>
<text x="57.2" y="42.6">3V3OUT</text>
<text x="67.6" y="46.2">RTS#</text>
<text x="68.7" y="42.6">TXD</text>
<text x="68.9" y="44.4">RXD</text>
<text x="57.2" y="48">USBDP</text>
<text x="57.2" y="51.7">RESET#</text>
<text x="67.6" y="48">CTS#</text>
<text x="67.7" y="49.9">DTR#</text>
<text x="67.8" y="51.7">DSR#</text>
<text x="67.9" y="53.6">DCD#</text>
<text x="66.6" y="59.1">CBUS0</text>
<text x="69" y="55.4">RI#</text>
<text x="66.6" y="62.7">CBUS2</text>
<text x="66.6" y="60.9">CBUS1</text>
<text x="66.6" y="64.5">CBUS3</text>
<text x="64.6" y="71.9" transform="rotate(-90 64.6 71.9)">GND_1</text>
<text x="66.4" y="71.9" transform="rotate(-90 66.4 71.9)">GND_2</text>
</g>
<g font-size="1.3">
<text x="29.3" y="1.4">5</text>
<text x="84.1" y="1.4">4</text>
<text x="139" y="1.4">3</text>
<text x="193.8" y="1.4">2</text>
<text x="248.7" y="1.4">1</text>
<text x=".5" y="24.7">D</text>
<text x="276.6" y="24.7">D</text>
<text x=".5" y="68.2">C</text>
<text x="276.6" y="68.2">C</text>
<text x=".5" y="111.6">B</text>
<text x="276.6" y="111.6">B</text>
<text x=".5" y="155">A</text>
<text x="276.6" y="155">A</text>
<text x="29.3" y="177">5</text>
<text x="84.1" y="177">4</text>
<text x="139" y="177">3</text>
<text x="193.8" y="177">2</text>
<text x="248.7" y="177">1</text>
</g>
</svg>
